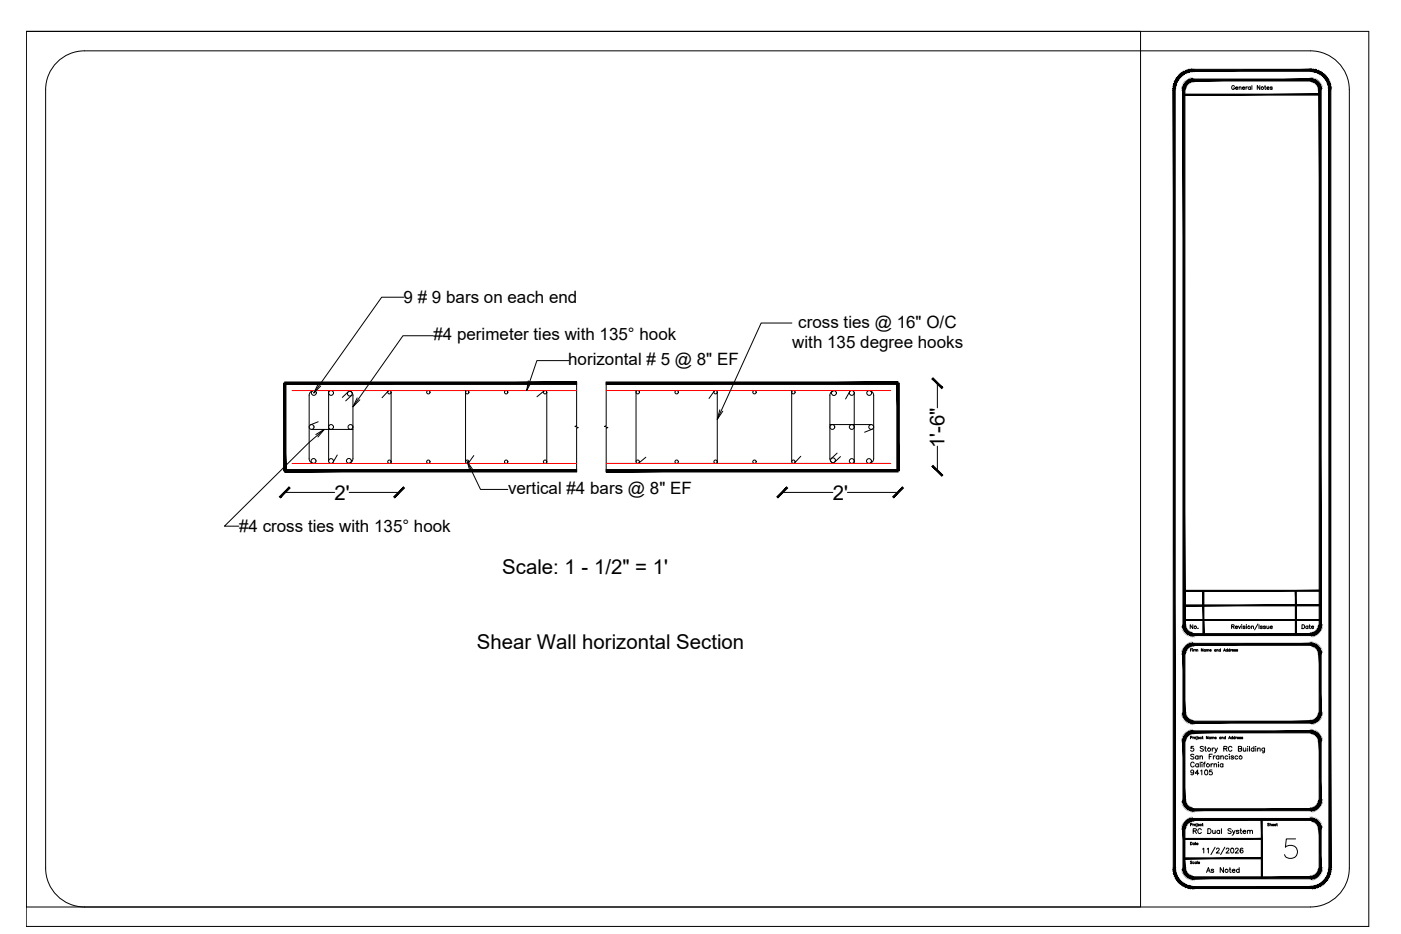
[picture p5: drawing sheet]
<svg xmlns="http://www.w3.org/2000/svg" width="914mm" height="610mm" viewBox="0 0 914 610" stroke-linecap="round" stroke-linejoin="round" font-family="sans-serif">
<!-- layer: 0 -->
<g fill="#000" stroke="#000" stroke-width=".65">
<path d="M185 250l2 57v-57zM185 250l2 57h-2z"/>
<path d="M186 251h190v-2zM186 249h190l-190 2z"/>
<path d="M396 251h190v-2zM396 249h190l-190 2z"/>
<path d="M608 247l7 7v-1zM608 247h1l6 6z"/>
<path d="M186 306v2l190-2zM186 308l190-2v2z"/>
<path d="M189 318l-6 7 6-6zM189 318l-6 7-1-1z"/>
<path d="M396 306v2l190-2zM396 308l190-2v2z"/>
<path d="M513 318l-5 7 6-6zM513 318l-5 7-1-1z"/>
<path d="M585 250v57h2zM585 250h2v57z"/>
<path d="M609 304h-1l7 6zM608 304l7 6v1z"/>
<path d="M257 324l1 1 5-7zM263 318l1 1-6 6z"/>
<path d="M583 324v1l6-7zM589 318l1 1-7 6z"/>
</g>
<g fill="none" stroke="#000" stroke-width=".65">
<path d="M17 20h727v572h-727zM264 194h-15l-44 62M283 219h-20l-33 47M517 211h-20l-29 63M371 235h-21l-6 20M208 251l-3 5 4-4M214 255v46M227 256l-4 3M230 258l-4 4M233 260l-3 6 5-5M253 255l-4 5M255 256v47"/>
<path d="M304 255v46M345 249l-1 6 3-6M355 255l-5 4M357 256v47M376 250v28h-1l2 1h-1v29M396 250v28h-1l2 1h-1v29M415 255v46M466 255l-3 5M468 256v46M517 255v46M555 256l-3 4M558 256v47"/>
<path d="M612 250v16M208 275l-5 2M470 267l-2 7 4-6M542 277h27M203 280h27M206 284l6-4-5 5M212 280l-10 9-56 54h10M220 297l-3 5M309 297l-3 5M422 298l-5 4M523 298l-4 4M546 296l-4 3"/>
<path d="M549 298l-4 4M569 280l-5 2M612 291v16M205 302a3 3 0 0 1-3-3v-41a3 3 0 0 1 3-3h22a3 3 0 0 1 3 3v41a3 3 0 0 1-3 3M205 303h22M305 301l9 18h17M309 307l-4-6 2 7M545 302a3 3 0 0 1-3-3v-41a3 3 0 0 1 3-3h22a3 3 0 0 1 3 3v41a3 3 0 0 1-3 3M545 303h22M186 321h32M228 321h32M511 321h33"/>
<path d="M553 321h33"/>
<circle cx="205" cy="256" r="1.6"/>
<circle cx="216" cy="256" r="1.6"/>
<circle cx="228" cy="257" r="1.6"/>
<circle cx="254" cy="256" r="1.1"/>
<circle cx="280" cy="256" r="1.1"/>
<circle cx="305" cy="256" r="1.1"/>
<circle cx="330" cy="256" r="1.1"/>
<circle cx="356" cy="256" r="1.1"/>
<circle cx="416" cy="256" r="1.1"/>
<circle cx="442" cy="256" r="1.1"/>
<circle cx="467" cy="256" r="1.1"/>
<circle cx="492" cy="256" r="1.1"/>
<circle cx="518" cy="256" r="1.1"/>
<circle cx="544" cy="257" r="1.6"/>
<circle cx="556" cy="256" r="1.6"/>
<circle cx="567" cy="256" r="1.6"/>
<circle cx="203" cy="279" r="1.6"/>
<circle cx="216" cy="279" r="1.6"/>
<circle cx="229" cy="279" r="1.6"/>
<circle cx="543" cy="279" r="1.6"/>
<circle cx="556" cy="279" r="1.6"/>
<circle cx="569" cy="279" r="1.6"/>
<circle cx="205" cy="301" r="1.6"/>
<circle cx="216" cy="301" r="1.6"/>
<circle cx="228" cy="301" r="1.6"/>
<circle cx="254" cy="301" r="1.1"/>
<circle cx="280" cy="301" r="1.1"/>
<circle cx="305" cy="301" r="1.1"/>
<circle cx="330" cy="301" r="1.1"/>
<circle cx="356" cy="301" r="1.1"/>
<circle cx="416" cy="301" r="1.1"/>
<circle cx="442" cy="301" r="1.1"/>
<circle cx="467" cy="301" r="1.1"/>
<circle cx="492" cy="301" r="1.1"/>
<circle cx="518" cy="301" r="1.1"/>
<circle cx="544" cy="300" r="1.6"/>
<circle cx="556" cy="301" r="1.6"/>
<circle cx="567" cy="301" r="1.6"/>
</g>
<path d="M191 255h185M396 255h185M191 303h185M396 302h185" fill="none" stroke="#f00" stroke-width=".65"/>
<!-- layer: Title Block -->
<g fill="none" stroke="#000" stroke-width=".65">
<path d="M17 20h876v585h-876zM37 41a25 25 0 0 1 18-8h800a25 25 0 0 1 26 26v508a25 25 0 0 1-26 25h-800a25 25 0 0 1-25-25v-508a25 25 0 0 1 7-18zM804 409h1v-1h-1v2M805 409l1 1M806 409h2a.8 .8 0 0 0-1 0 .8 .8 0 0 0-1 0 .8 .8 0 0 0 1 1h1M808 409l1 1 1-1M810 408h.1M810 409v1M813 409h-2l2 1h-2M813 408h.1M813 409v1M817 409h1v1"/>
<path d="M817 409v1M821 407l-2 4M822 408v2M824 409h-1l1 1h-1M826 409h-1l1 1h-1M827 409v1h1M828 409v1M829 409h1a.8 .8 0 0 0-1 0 .8 .8 0 0 0 1 1M777 424h1M778 423h-1v2M778 423h.1M778 424v1"/>
<path d="M779 424v1M780 424h-1M780 424h1v1M780 424v1M781 424h1v1M785 423v2l-1-2v2M787 424h-1v1h1M787 424v1M787 424h1v1M788 424h1v1M790 424h1h-1v1h1M794 424h-1v1h1"/>
<path d="M794 424v1M794 424h1v1M797 424h-1v1h1M797 423v2M799 425v-2l1 2M799 425h1M801 424h-1l1 1M801 423v2M803 424h-1v1h1M803 423v2M803 424v1M804 424h-1"/>
<path d="M804 424h1l-1 1h1M806 424v1M808 424h-1l1 1h-1M777 481h1h-1v1M779 481v1M779 487h-2v1a1.1 1.1 0 0 1 2 0 1.1 1.1 0 0 1 0 2 1.1 1.1 0 0 1-2 0M779 498a1.2 1.2 0 0 0-1-1 1.2 1.2 0 0 0-1 2 1.2 1.2 0 0 0 1 2 1.2 1.2 0 0 0 1-1M781 481h.1M781 481v2M782 482h1l-1-1v1h1M782 499a1 1 0 0 0-1 0 1 1 0 0 0 0 1 1 1 0 0 0 1 0M782 498v3"/>
<path d="M783 497v4M784 481l-1 1h1M785 499v2M785 481h.1M785 481v1M785 488v-1l-2 1 2 1v1h-2M786 488h1M787 487v3M787 497l-1 1v3M788 481v1l-1-1v1M790 481l-1 1h1M790 481v1"/>
<path d="M790 498v3M791 481v1M791 488v2M791 481h1v1M792 498l-2 1M792 488l-1 1M792 499h2v2M792 498v3M793 488l1 2 1-2M793 482h1l-1-1v1h1M795 499v2M797 481l-1 1h1"/>
<path d="M797 481v1M798 481v1M798 499a1 1 0 0 0-1 0 1 1 0 0 0 0 1 1 1 0 0 0 1 0M798 498v3M799 489l2-1v-1h-2v3M800 489l1 1M800 481l-1 1h1M800 481v1M802 482l1-1v1M802 482h1M804 488a1.2 1.2 0 0 0-1-1 1.2 1.2 0 0 0-1 1 1.3 1.3 0 0 0 0 2 1.3 1.3 0 0 0 2 0M804 481l-1 1h1"/>
<path d="M804 481v1M806 481l-1 1h1M806 481v1M807 481v1M807 482h1v-1v1M808 489l2-1v-1h-2v3h2v-1M810 481h-1l1 1h-1M811 481h-1l1 1h-1M811 488l1 2h1M813 488v2M814 487h.1M814 488v2"/>
<path d="M816 487v3M818 489a1 1 0 0 0-1-1 1 1 0 0 0 0 2 1 1 0 0 0 1 0M818 487v3M819 487h.1M820 488v2M821 489l1-1v2M821 488v2M825 488v3h-1M825 489a1 1 0 0 0-1 0 1 1 0 0 0 0 1 1 1 0 0 0 1 0M846 548h-6l-1 5a4 4 0 0 1 7 0 4 4 0 0 1-1 7 4 4 0 0 1-7-2"/>
<circle cx="815" cy="409" r=".8"/>
<circle cx="780" cy="482" r=".5"/>
<circle cx="788" cy="499" r="1"/>
<circle cx="789" cy="489" r="1"/>
</g>
<g fill="#000" stroke="#000" stroke-width=".65">
<path d="M766 59l1 508v-508zM766 59l1 508h-1z"/>
<path d="M772 59l1 349v-349zM772 59l1 349h-1z"/>
<path d="M778 52h1v1zM778 52v1h1zM778 52v1zM778 52v1zM777 52h1v1zM777 52v1h1zM776 52h1v1zM776 52l1 1zM776 53v-1l1 1zM776 53v1l1-1zM775 53h1v1zM775 53l1 1zM774 53h1l1 1zM774 53l1 1h1zM774 53l1 1h-1zM774 54l1 1v-1zM774 54l1 1-2-1zM773 54l1 1h1zM773 54l1 1h-1zM773 55l1 1v-1zM773 55l1 1h-1zM773 56h1zM773 56h1h-2zM772 56l2 1v-1zM772 56l2 1h-2zM772 57h1h1zM772 57h1l-1 1zM772 58h1v-1zM772 58h1l-1 1zM772 59h1v-1z"/>
<path d="M778 45h1v2zM778 45v2h1zM777 45h1v2zM777 45v2h1zM776 46l1-1v2zM776 46v1h1zM775 46h1v1zM775 46v1h1zM774 46h1v1zM774 46v1h1zM773 47l1-1v1zM773 47l1 1v-1zM772 47h1l1 1zM772 47l1 1h1zM771 48l1-1 1 1zM771 48l1 1 1-1zM770 48h1l1 1zM770 48l1 1h1zM770 49v-1l1 1zM770 49l1 1v-1zM770 49l1 1h-2zM769 50l1 1 1-1zM769 50l1 1h-2zM768 51h1h1zM768 51h1l-1 1zM768 52h1v-1zM768 52h1l-2 1zM767 53h1l1-1zM767 53h1h-1zM767 53l1 1v-1zM767 53l1 1h-2zM766 54l2 1v-1zM766 54l2 1h-2zM766 55l1 1 1-1zM766 55l1 1h-1zM766 56l1 1v-1zM766 56l1 1-1 1zM766 58h1v-1zM766 58h1l-1 1zM766 59h1v-1z"/>
<path d="M779 53h76v-1zM779 52h76l-76 1z"/>
<path d="M779 47h76v-2zM779 45h76l-76 2z"/>
<path d="M861 59l1-1v1zM861 58v1l1-1zM861 58l1-1v1zM861 57v1l1-1zM861 57l1-1v1zM861 57l1-1zM862 56l-1 1zM860 56l1 1 1-1zM861 55l1 1h-2zM860 56l1-1zM861 54v1l-1 1zM860 55v1l1-2zM860 54h1l-1 1zM860 55v-1zM860 53v1v1zM860 53l-1 1 1 1zM859 53h1l-1 1zM859 53v1zM859 53v1zM859 53l-1 1h1zM858 52l1 1-1 1zM858 52v1v1zM857 52h1v1zM857 52v1h1zM857 52v1zM857 52l-1 1h1zM856 52h1l-1 1zM856 52v1zM855 52h1v1zM855 52v1h1z"/>
<path d="M867 59l2-1v1zM867 58v1l2-1zM867 58l1-2 1 2zM867 57v1l1-2zM868 55v1l-1 1zM867 56v1l1-2zM868 54v1l-1 1zM867 55v1l1-2zM868 53v1l-1 1zM866 54l1 1 1-2zM867 53h1l-2 1zM866 53v1l1-1zM867 52v1h-1zM866 52v1l1-1zM866 51l1 1h-1zM865 51l1 1v-1zM865 50l1 1h-1zM864 51h1v-1zM865 49v1l-1 1zM865 49l-1 1v1zM864 48l1 1-1 1zM864 48l-1 1 1 1zM863 48h1l-1 1zM863 48l-1 1h1zM862 47l1 1-1 1zM862 47v1v1zM861 47h1v1zM861 47v1h1zM860 46l1 1v1zM860 46v1l1 1zM859 46h1v1zM859 46v1h1zM858 46h1v1zM858 46v1h1zM857 45l1 1v1zM857 45v2h1zM856 45h1v2zM856 45v2h1zM855 45h1v2zM855 45v2h1z"/>
<path d="M773 61v1l89-1zM773 62l89-1v1z"/>
<path d="M773 385v1l89-1zM773 386l89-1v1z"/>
<path d="M773 395h89zM773 395h89z"/>
<path d="M772 408h1l-1 1zM772 409l1-1zM772 409l1-1-1 1zM772 409h1v-1zM772 409h1l-1 1zM772 410h2l-1-1zM772 410h2l-1 1zM774 410l-1 1 1-1zM773 411l1-1-1 1zM774 410l-1 1h1zM773 411h1l-1 1zM774 411l-1 1 1-1zM773 412l1-1v1zM774 411v1h1zM774 412h1l-1 1zM775 412l-1 1 1-1zM775 412v1h-1zM775 412v1l1-1zM776 412v2l-1-1zM776 412v2v-1zM776 413v1zM776 413v1l1-1zM777 413v1h-1zM777 413v1v-1zM777 413l1 2-1-1zM777 413l1 2v-2zM778 413v2zM778 413v2v-1zM778 414l1 1h-1zM778 414l1 1v-1z"/>
<path d="M773 404v1l89-1zM773 405l89-1v1z"/>
<path d="M779 414v1l76-1zM779 415l76-1v1z"/>
<path d="M778 420h1v1zM778 420v1h1zM778 420v1zM778 420v1zM777 420h1v1zM777 420v1h1zM776 420h1v1zM776 420l1 2v-1zM776 421v-1l1 2zM776 421v1h1zM775 421h1v1zM775 421l1 1zM774 422l1-1 1 1zM774 422l1 1 1-1zM774 422l1 1-1-1zM774 422l1 1zM774 422l1 1h-2zM773 423l1 1 1-1zM773 423l1 1-1-1zM773 423l1 1zM773 423l1 1h-1zM773 424l1 1v-1zM773 424l1 1h-2zM772 425h2zM772 425h2h-2zM772 425l1 1 1-1zM772 425l1 1h-1zM772 426h1zM772 426h1l-1 1zM772 427h1v-1z"/>
<path d="M785 386v28h1zM785 386h1v28z"/>
<path d="M845 386v28h1zM845 386h1v28z"/>
<path d="M855 414l1 1h-1zM855 414l1 1v-1zM856 414l1 1h-1zM856 414l1 1-1-2zM856 413l1 1v1zM856 413l1 1v-1zM857 413l1 1h-1zM857 413l1 1v-1zM858 413l1 1h-1zM858 413l1 1-1-1zM858 413h1v1zM858 413h1v-1zM859 412l1 1h-1zM859 412l1 1-1-1zM859 412h1v1zM859 412h1zM860 412h1h-1zM860 411v1h1zM860 411h1v1zM860 411h1zM860 411h2h-1zM860 410v1h2zM860 410h2v1zM861 410h-1h2zM861 410l1-1v1zM861 409v1l1-1zM861 409h1zM861 408v1h1zM861 408h1v1zM861 408h1z"/>
<path d="M861 59v349h1zM861 59h1v349z"/>
<path d="M772 427l1 38v-38zM772 427l1 38h-1z"/>
<path d="M779 421h76v-1zM779 420h76l-76 1z"/>
<path d="M861 427l1-1v1zM861 426v1l1-1zM861 426l1-1v1zM861 426l1-1zM861 426l1-1zM861 425v1l1-1zM862 424v1h-1zM860 425h1l1-1zM861 423l1 1-2 1zM860 424v1l1-2zM861 423l-1 1zM860 424l1-1zM860 422l1 1-1 1zM860 423v1v-2zM860 422v1zM860 422l-1 1h1zM859 421l1 1-1 1zM859 421v1v1zM859 421v1zM859 421l-1 1h1zM858 420l1 1-1 1zM858 420v2zM857 420h1v2zM857 420v1l1 1zM857 420v1zM857 420l-1 1h1zM856 420h1l-1 1zM856 420v1zM855 420h1v1zM855 420v1h1z"/>
<path d="M772 465h1l-1 1zM772 466h1v-1zM772 466h1h-1zM772 466h1zM772 466h1l-1 1zM772 467h2l-1-1zM772 467h2l-1 1zM774 467l-1 1 1-1zM773 468l1-1-1 1zM774 467l-1 1h1zM773 468h1l-1 1zM774 468l-1 1 1-1zM773 469l1-1v2zM774 468v2l1-1zM774 470l1-1-1 1zM775 469l-1 1 1-1zM775 469v2l-1-1zM775 469v2l1-1zM776 470v1h-1zM776 470v1v-1zM776 470v1zM776 470v1l1-1zM777 470v2l-1-1zM777 470v2v-2zM777 470l1 2h-1zM777 470l1 2v-1zM778 471v1zM778 471v1v-1zM778 471l1 1h-1zM778 471l1 1v-1z"/>
<path d="M778 477h1v1zM778 477v1h1zM778 477v1zM778 477v1zM777 477h1v1zM777 477v2l1-1zM776 478l1-1v2zM776 478l1 1zM776 478l1 1zM776 478v1h1zM775 478h1v1zM775 478l1 1zM774 479l1-1 1 1zM774 479l1 1 1-1zM774 479l1 1-1-1zM774 479l1 1zM774 479l1 1h-2zM773 480l1 1 1-1zM773 480l1 1h-1zM773 481h1zM773 481h1h-1zM773 481l1 1v-1zM773 481l1 1h-2zM772 482h2zM772 482h2l-2 1zM772 483h1l1-1zM772 483h1h-1zM772 483h1zM772 483h1l-1 1zM772 484h1v-1z"/>
<path d="M779 471v1l76-1zM779 472l76-1v1z"/>
<path d="M779 478h76v-1zM779 477h76l-76 1z"/>
<path d="M855 471l1 1h-1zM855 471l1 1v-1zM856 471l1 1h-1zM856 471l1 1-1-1zM856 471l1 1zM856 471l1 1v-2zM857 470l1 1-1 1zM857 470l1 1v-1zM858 470l1 1h-1zM858 470l1 1-1-1zM858 470l1 1zM858 470l1 1v-1zM859 470h1l-1 1zM859 470h1l-1-1zM859 469l1 1zM859 469l1 1v-1zM860 469h1l-1 1zM860 468v1h1zM860 468h1v1zM860 468h1zM860 468h2h-1zM860 467v1h2zM860 467h2v1zM861 467h-1h2zM861 467l1-1v1zM861 466v1l1-1zM861 466h1zM861 466h1zM861 466l1-1v1zM861 465v1l1-1z"/>
<path d="M861 427v38h1zM861 427h1v38z"/>
<path d="M772 484l1 38v-38zM772 484l1 38h-1z"/>
<path d="M861 484l1-1v1zM861 483v1l1-1zM861 483h1zM861 483h1zM861 483l1-1v1zM861 482v1l1-1zM862 481v1h-1zM860 482h1l1-1zM861 481h1l-2 1zM860 481v1l1-1zM861 480v1h-1zM860 481l1-1zM860 479l1 1-1 1zM860 480v1v-2zM860 479v1zM860 479l-1 1h1zM859 478l1 1-1 1zM859 478v1v1zM859 478v1zM859 478l-1 1h1zM858 478h1l-1 1zM858 478v1zM857 477l1 1v1zM857 477v2h1zM857 477v2zM857 477l-1 1 1 1zM856 477h1l-1 1zM856 477v1zM855 477h1v1zM855 477v1h1z"/>
<path d="M772 522h1l-1 1zM772 523h1v-1zM772 523h1l-1 1zM772 524l1-1zM772 524l1-1-1 1zM772 524h2l-1-1zM772 524h2l-1 1zM774 524l-1 1 1-1zM773 525l1-1-1 2zM774 524l-1 2 1-1zM773 526l1-1-1 1zM774 525l-1 1 1-1zM773 526l1-1v2zM774 525v2l1-1zM774 527l1-1-1 1zM775 526l-1 1 1-1zM775 526v2l-1-1zM775 526v2l1-1zM776 527v1h-1zM776 527v1v-1zM776 527v2v-1zM776 527v2l1-2zM777 527v2h-1zM777 527v2v-1zM777 528l1 1h-1zM777 528l1 1v-1zM778 528v1zM778 528v1v-1zM778 528l1 1h-1zM778 528l1 1v-1z"/>
<path d="M779 528v1l76-1zM779 529l76-1v1z"/>
<path d="M778 534h1v1zM778 534v1h1zM778 534v1zM778 534v2v-1zM777 535l1-1v2zM777 535v1h1zM776 535h1v1zM776 535l1 1zM776 535l1 1zM776 535v1h1zM775 536l1-1v1zM775 536l1 1v-1zM774 536h1l1 1zM774 536l1 1h1zM774 536l1 1h-1zM774 537h1zM774 537h1h-2zM773 537l1 1 1-1zM773 537l1 1h-1zM773 538h1zM773 538h1h-1zM773 538l1 1v-1zM773 538l1 1h-2zM772 539h2zM772 539h2l-2 1zM772 540h1l1-1zM772 540h1h-1zM772 540l1 1v-1zM772 540l1 1h-1zM772 541h1z"/>
<path d="M855 528l1 1h-1zM855 528l1 1v-1zM856 528l1 1h-1zM856 528l1 1-1-1zM856 528l1 1zM856 528l1 1v-1zM857 528l1 1h-1zM857 528l1 1v-2zM858 527l1 1-1 1zM858 527l1 1-1-1zM858 527l1 1zM858 527l1 1v-1zM859 527h1l-1 1zM859 527h1l-1-1zM859 526l1 1zM859 526l1 1v-1zM860 526h1l-1 1zM860 525v1h1zM860 525l1 1zM860 525l1 1zM860 525h2l-1 1zM860 524v1h2zM860 524h2v1zM861 524h-1h2zM861 524h1zM861 523v1h1zM861 523h1v1zM861 523h1zM861 523l1-1v1zM861 522v1l1-1z"/>
<path d="M779 535h76v-1zM779 534h76l-76 1z"/>
<path d="M861 484v38h1zM861 484h1v38z"/>
<path d="M773 560v1l51-1zM773 561l51-1v1z"/>
<path d="M773 547v1l51-1zM773 548l51-1v1z"/>
<path d="M772 541l1 26v-26zM772 541l1 26h-1z"/>
<path d="M861 541l1-1v1zM861 541l1-1zM861 541l1-1zM861 540v1l1-1zM861 540l1-1v1zM861 539v1l1-1zM862 538v1h-1zM860 539h1l1-1zM861 538h1l-2 1zM860 538v1l1-1zM861 537v1h-1zM860 538l1-1zM860 537h1l-1 1zM860 537v1v-1zM860 536v1zM860 536l-1 1h1zM859 536h1l-1 1zM859 536v1zM859 535v1v1zM859 535l-1 1 1 1zM858 535h1l-1 1zM858 535v1zM857 535h1v1zM857 535v1h1zM857 534v1v1zM857 534l-1 2h1zM856 534h1l-1 2zM856 534v1v1zM855 534h1v1zM855 534v1h1z"/>
<path d="M766 567h1l-1 1zM766 568h1v-1zM766 568h1l-1 1zM767 568l-1 1 1-1zM766 569l1-1-1 2zM767 568l-1 2 1-1zM766 570l1-1-1 2zM767 569l-1 2 2-1zM766 571l2-1-1 2zM768 570l-1 2 1-1zM767 572l1-1-1 2zM768 571l-1 2 1-1zM767 573l1-1v2zM768 572v2l1-1zM768 574l1-1-1 1zM769 573l-1 1h1zM768 574h1v1zM769 574v1l1-1zM769 575l1-1v2zM770 574v2l1-1zM770 576l1-1-1 2zM771 575l-1 2 1-1zM771 576v1h-1zM771 576v1l1-1zM772 576v2l-1-1zM772 576v2l1-1zM773 577v1h-1zM773 577v1l1-1zM774 577v2l-1-1zM774 577v2v-1zM774 578l1 1h-1zM774 578l1 1v-1zM775 578l1 2-1-1zM775 578l1 2v-2zM776 578l1 2h-1zM776 578l1 2v-2zM777 578l1 2h-1zM777 578l1 2v-1zM778 579l1 1h-1zM778 579l1 1v-1z"/>
<path d="M772 567h1h-1zM772 567h1zM772 567h1l-1 1zM772 568h1v-1zM772 568h1l-1 1zM772 569l2-1h-1zM772 569l2-1-1 1zM774 568l-1 1h1zM773 569h1l-1 1zM774 569l-1 1 1-1zM773 570l1-1-1 2zM774 569l-1 2 1-1zM773 571l1-1v1zM774 570v1l1-1zM774 571l1-1-1 2zM775 570l-1 2 1-1zM775 571v1h-1zM775 571v1l1-1zM776 571v2l-1-1zM776 571v2v-1zM776 572v1zM776 572v1l1-1zM777 572v1h-1zM777 572v1v-1zM777 572l1 1h-1zM777 572l1 1v-1zM778 572v2v-1zM778 572v2v-2zM778 572l1 2h-1zM778 572l1 2v-2z"/>
<path d="M779 579v1l76-1zM779 580l76-1v1z"/>
<path d="M779 572v2l76-2zM779 574l76-2v2z"/>
<path d="M823 535v38h1zM823 535h1v38z"/>
<path d="M855 579l1 1h-1zM855 579l1 1v-1zM856 579l1 1h-1zM856 579l1 1v-2zM857 578l1 2h-1zM857 578l1 2v-2zM858 578l1 1-1 1zM858 578l1 1v-1zM859 578l1 1h-1zM859 578l1 1v-1zM860 578h1l-1 1zM860 578h1v-1zM861 577l1 1h-1zM861 577l1 1v-1zM862 577h1l-1 1zM862 577h1l-1-1zM862 576l2 1h-1zM862 576l2 1-1-1zM863 576h2l-1 1zM863 576h2l-1-1zM864 575h1v1zM864 574v1h1zM864 574h2l-1 1zM865 574h-1h2zM865 574h2h-1zM866 573l-1 1h2zM866 573h1v1zM866 572v1h1zM866 572h2l-1 1zM866 571v1h2zM866 571h2v1zM867 570l-1 1h2zM867 570h1v1zM867 569v1h1zM867 569h1v1zM867 568v1h1zM867 568h2l-1 1zM867 568h2zM867 568l2-1v1zM867 567v1l2-1z"/>
<path d="M855 572l1 2h-1zM855 572l1 2v-2zM856 572l1 1-1 1zM856 572l1 1-1-1zM856 572l1 1zM856 572l1 1v-1zM857 572l1 1h-1zM857 572l1 1v-1zM858 572l1 1h-1zM858 572l1 1-1-1zM858 572h1v1zM858 572h1v-1zM859 571l1 1h-1zM859 571l1 1-1-1zM859 571h1v1zM859 571h1v-1zM860 570l1 1h-1zM860 570l1 1zM860 570h1v1zM860 569v1h1zM860 569h2l-1 1zM860 569h2zM860 569h2zM861 568l-1 1h2zM861 568h1v1zM861 568h1zM861 568l1-1v1zM861 567v1l1-1zM861 567h1zM861 567h1z"/>
<path d="M861 541v26h1zM861 541h1v26z"/>
<path d="M867 59v508h2zM867 59h2v508z"/>
</g>
<g font-size="13.3">
<text x="616" y="292" transform="rotate(-90 616 292)">1'-6&quot;</text>
<text x="218" y="326">2'</text>
<text x="543" y="326">2'</text>
<text x="328" y="375">Scale: 1 - 1/2&quot; = 1'</text>
<text x="311" y="423">Shear Wall horizontal Section</text>
</g>
<g font-size="11.1">
<text x="263" y="198">9 # 9 bars on each end</text>
<text x="521" y="214">cross ties @ 16&quot; O/C</text>
<text x="283" y="222">#4 perimeter ties with 135° hook</text>
<text x="517" y="227">with 135 degree hooks</text>
<text x="371" y="238">horizontal # 5 @ 8&quot; EF</text>
<text x="332" y="322">vertical #4 bars @ 8&quot; EF</text>
<text x="156" y="347">#4 cross ties with 135° hook</text>
</g>
<text font-size="8.8" x="784" y="559">11/2/2026</text>
<text font-size="7.9" x="778" y="546">RC Dual System</text>
<g font-size="6.6">
<text x="776" y="497">San Francisco</text>
<text x="776" y="507">94105</text>
<text x="787" y="571">As Noted</text>
</g>
<g font-size="6.2">
<text x="776" y="412">No.</text>
<text x="849" y="412">Date</text>
</g>
<text font-size="5.7" x="803" y="60">General Notes</text>
<g font-size="4.4">
<text x="827" y="540">Sheet</text>
<text x="776" y="552">Date</text>
<text x="776" y="565">Scale</text>
</g>
</svg>
